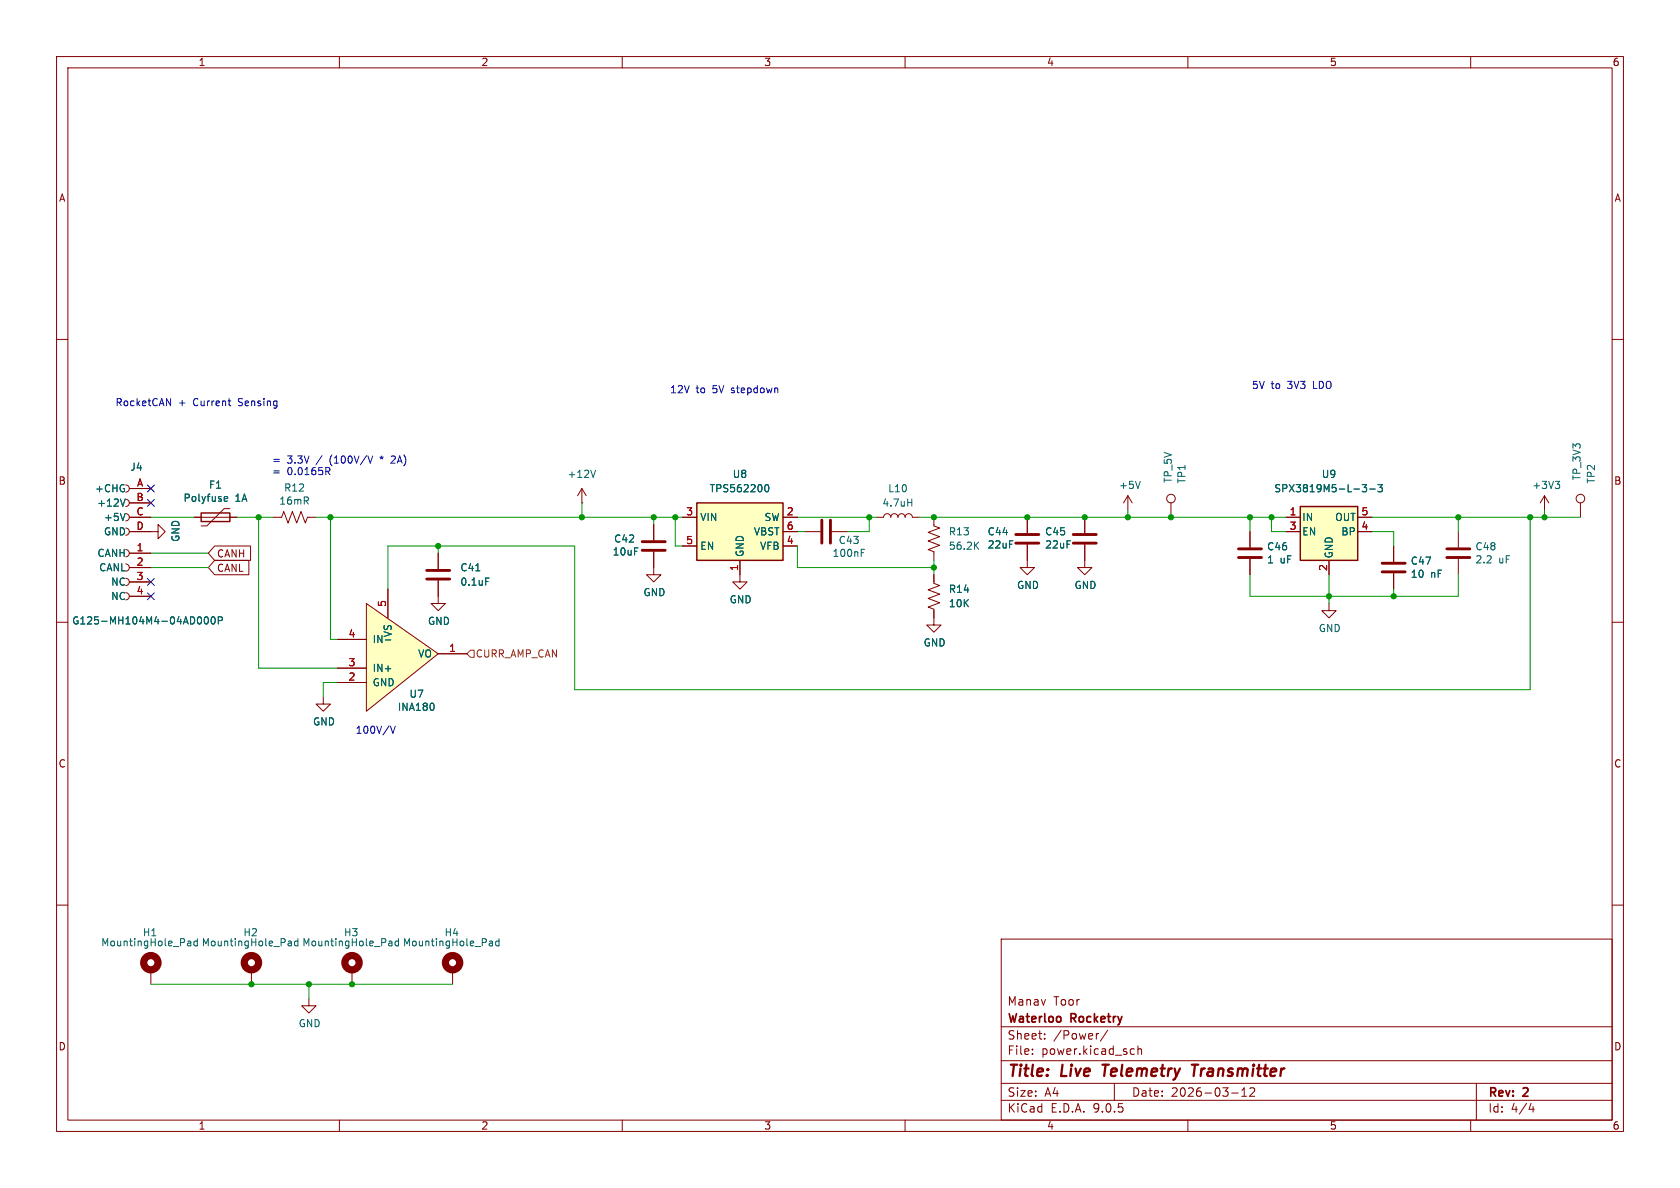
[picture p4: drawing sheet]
<svg xmlns="http://www.w3.org/2000/svg" width="297mm" height="210mm" viewBox="0 0 297 210" stroke-linecap="round" stroke-linejoin="round" font-family="sans-serif">
<g fill="none" stroke="#840000" stroke-width=".18">
<path d="M10 10h277v190h-277zM12 12h273v186h-273zM60 10v2M110 10v2M160 10v2M210 10v2M260 10v2M10 60h2M285 60h2M22.2 85.7a.63 .63 0 0 1 .7 .7 .63 .63 0 0 1-.7 .6M22.2 88.3a.63 .63 0 0 1 .7 .6 .63 .63 0 0 1-.7 .6M22.2 90.8a.63 .63 0 0 1 .7 .6 .63 .63 0 0 1-.7 .7"/>
<path d="M22.2 93.3a.63 .63 0 0 1 .7 .7 .63 .63 0 0 1-.7 .6M22.2 97.2a.63 .63 0 0 1 .7 .6 .63 .63 0 0 1-.7 .6M22.2 99.7a.63 .63 0 0 1 .7 .6 .63 .63 0 0 1-.7 .7M22.9 94h5v-1.3l1.3 1.3-1.3 1.3v-1.3M22.9 91.4h3.8M22.9 86.4h3.8M22.9 88.9h3.8M22.9 97.8h3.8M48.3 91.4h1.5l.4-1 .7 2.1 .8-2.1 .8 2.1 .7-2.1 .8 2.1 .4-1.1h1.5M154.9 91.4h1.3a.64 .64 0 0 1 .6-.6 .64 .64 0 0 1 .7 .6 .64 .64 0 0 1 .6-.6 .64 .64 0 0 1 .6 .6 .64 .64 0 0 1 .7-.6 .64 .64 0 0 1 .6 .6 .64 .64 0 0 1 .7-.6 .64 .64 0 0 1 .6 .6h1.3M10 110h2M22.2 102.2a.63 .63 0 0 1 .7 .7 .63 .63 0 0 1-.7 .6"/>
<path d="M22.2 104.8a.63 .63 0 0 1 .7 .6 .63 .63 0 0 1-.7 .6M22.9 100.3h3.8M22.9 102.9h3.8M22.9 105.4h3.8M285 110h2M10 160h2M177 166h108v32h-108zM285 160h2M60 198v2M110 198v2M160 198v2M177 194.5h108"/>
<path d="M177 191.5h108M177 187.5h108M177 181.5h108M182.5 186.3v.1M182.5 185.5v.1M184.7 183.6v.1M184.7 182.8v.1M194.2 182.7l-.2 .1M195.8 182.1l-1.3 2M197 191.5v3M200.1 185.4l.4 .1M200.5 186.3l-.4 .1"/>
<path d="M201.2 185.5l.2-.1 .3 .1 .1 .9M201.2 184.9v1.5M210 198v2M217.7 193.2h1.2M219.5 193.8h.9M219.5 192.7l.5-.4v1.5M221 192.4l.5-.1 .2 .1 .1 .3-.9 1.1h.9M260 198v2M261 191.5v6.5M270.7 195l-.4 1.1h.9M271 195.6v1"/>
</g>
<path d="M194.9 188.2h1.1M195.5 188.2l-.3 2M210.7 188.2h1.1M211.3 188.2l-.3 2" fill="none" stroke="#840000" stroke-width=".4"/>
<path d="M22.1 88.2l-.4 1.3M22.1 90.7l-.4 1.3M160.5 88.8h.7M161.2 88.2v1.3M35.3 109a.79 .79 0 0 1 0 1.3M36.3 109.1l.1-.1a.68 .68 0 0 1 .5 .7 .68 .68 0 0 1-.5 .6 .84 .84 0 0 1-.1-1.2zM37.5 109.1l.1-.1a.68 .68 0 0 1 .5 .7 .68 .68 0 0 1-.5 .6 .84 .84 0 0 1-.1-1.2zM38.6 109.7l.6-.1 .1-.1v-.3l-.7-.2v1.3" fill="none" stroke="#006464" stroke-width=".18"/>
<path d="M229.9 89.5h10.1v9.6h-10.1z" fill="#ffffc2"/>
<path d="M229.9 89.5h10.1v9.6h-10.1z" fill="none" stroke="#840000" stroke-width=".25"/>
<g fill="none" stroke="#840000" stroke-width=".18">
<path d="M77.5 97.8v2.8M199.4 87.6l-.8 1.3M199.4 87.6l.8 1.3M199.4 87.6v2.6M207 88.9v2.5M227.3 91.4h2.6M227.3 94h2.6M234.9 99.1v2.5M240 91.4h2.6M240 94h2.6M246.4 96.5v2.8M257.8 94v2.8"/>
<path d="M257.8 98.8v2.8M77.5 102.6v4.1h1.2l-1.2 1.3-1.3-1.3h1.3M246.4 101.3v2.8M57.1 123.2v1.3h1.3l-1.3 1.2-1.2-1.2h1.2M80 171.5v2.5"/>
<circle cx="207" cy="88.1" r=".76"/>
</g>
<path d="M201.6 85.1l-.4 1.3M240.8 85.7h.8l-.4 .5 .3 .1v.5l-.1 .1-.6-.1M242.1 86.5h1M243.6 85.7h.8l-.4 .5 .3 .1v.5l-.2 .1-.5-.1M84.1 100.9h.7M85.9 102.2h.6M86.7 166.4h.3l.1 .8M87.1 167.1l-.4 .1M87.1 166.7h-.4M88.2 166.4h-.3l-.3 .2 .1 .5h.5M88.2 165.9v1.3" fill="none" stroke="#006464" stroke-width=".18"/>
<path d="M244.3 99.6h4.1M255.8 97h4M255.8 98.6h4M75.4 100.8h4.1M75.4 102.4h4.1M244.3 101.1h4.1" fill="none" stroke="#840000" stroke-width=".51"/>
<circle cx="80" cy="170.2" r="1.27" fill="none" stroke="#840000" stroke-width="1.3"/>
<path d="M64.8 106.7l12.7 8.9-12.7 10.1z" fill="#ffffc2"/>
<g fill="none" stroke="#840000" stroke-width=".18">
<path d="M34.3 91.4h7.6M40.6 89.9h-1l-3 3.1h-1M191.8 91.4v2.8M191.8 96.3v2.8M273 87.6l-.7 1.3M273 87.6l.8 1.3M273 87.6v2.6M279.4 88.9v2.5M59.7 113h5.1M59.7 118.1h5.1M64.8 106.7l12.7 8.9-12.7 10.1zM68.6 104.1v5.1"/>
<path d="M77.5 115.6h5M165.1 101.6v1.5l1 .4-2 .8 2 .7-2 .8 2 .8-2 .7 1 .4v1.5M234.9 106.7v1.3h1.3l-1.3 1.2-1.2-1.2h1.2M59.7 120.7h5.1M26.7 171.5v2.5M44.4 171.5v2.5M54.6 176.5v1.3h1.3l-1.3 1.3-1.3-1.3h1.3"/>
<circle cx="279.4" cy="88.1" r=".76"/>
</g>
<g fill="none" stroke="#006464" stroke-width=".18">
<path d="M39.6 88.4l.2 .2h.4M39.6 88l.2-.2h.3l.1 .2v.1l-.6 .1M274.9 85.1h.8l-.4 .5M275.5 85.6l.2 .2v.3l-.2 .3M76.6 124.4l.1 .4-.1 .7M33.3 166.4h.3l.1 .1v.7M33.7 167.1l-.4 .1M33.7 166.7h-.4M34.9 166.4h-.4l-.2 .2 .1 .5h.5M34.9 165.9v1.3M51.1 166.4h.4v.8M51.5 167.1l-.4 .1"/>
<path d="M51.5 166.7h-.4M52.7 166.4h-.4l-.2 .2 .1 .5h.5M52.7 165.9v1.3"/>
</g>
<g fill="none" stroke="#840000" stroke-width="1.3">
<circle cx="26.7" cy="170.2" r="1.27"/>
<circle cx="44.4" cy="170.2" r="1.27"/>
</g>
<path d="M35.6 90.7h5v1.5h-5z" fill="none" stroke="#840000" stroke-width=".25"/>
<path d="M189.7 94.5h4.1M189.7 96h4.1" fill="none" stroke="#840000" stroke-width=".51"/>
<path d="M123.2 88.9h15.2v10.2h-15.2z" fill="#ffffc2"/>
<path d="M123.2 88.9h15.2v10.2h-15.2z" fill="none" stroke="#840000" stroke-width=".25"/>
<g fill="none" stroke="#840000" stroke-width=".18">
<path d="M22.9 91.4h3.8M22.9 94h3.8M22.9 86.4h3.8M22.9 88.9h3.8M22.9 97.8h3.8M34.3 91.4h1.3M37.9 96.5h6.4v2.6h-6.4l-1.1-1.3zM37.9 99.1h6.1v2.5h-6.1l-1.1-1.3zM40.6 91.4h1.3M77.5 97.8v2.8M102.9 88.9h.1M102.9 86.4l-.8 1.2"/>
<path d="M102.9 86.4l.7 1.2M102.9 86.4v2.5M115.6 97.5v4.1h1.2l-1.2 1.3-1.3-1.3h1.3M115.6 92.7v2.8M120.6 91.4h2.6M120.6 96.5h2.6M130.8 99.1v3.8h1.3l-1.3 1.2-1.3-1.2h1.3M138.4 91.4h2.6M138.4 96.5h2.6M138.4 94h2.6M142.2 94h2.8M147.1 94h2.8"/>
<path d="M165.1 91.4v1.6l1 .3-2 .8 2 .8-2 .7 2 .8-2 .8 1 .3v1.6M181.6 96.3v4h1.3l-1.3 1.3-1.3-1.3h1.3M181.6 91.4v2.8M191.8 96.3v4h1.2l-1.2 1.3-1.3-1.3h1.3M191.8 91.4v2.8M221 94v2.8M221 98.8v2.8M227.3 91.4h2.6M227.3 94h2.6M234.9 99.1v2.5M240 91.4h2.6M240 94h2.6"/>
<path d="M246.4 96.5v2.8M22.9 100.3h3.8M22.9 102.9h3.8M22.9 105.4h3.8M59.7 113h5.1M59.7 118.1h5.1M68.6 104.1v5.1M77.5 102.6v2.8M77.5 115.6h5M165.1 108v2.5h1.3l-1.3 1.3-1.3-1.3h1.3M165.1 101.6v1.3M246.4 101.3v2.8"/>
<path d="M59.7 120.7h5.1M62.2 171.5v2.5"/>
</g>
<g fill="none" stroke="#006464" stroke-width=".18">
<path d="M22.1 88.2l-.4 1.3M22.1 90.7l-.4 1.3M39.6 88.4l.2 .2h.4M39.6 88l.2-.2h.3l.1 .2v.1l-.6 .1M105.3 83.1l-.4 1.3M135.2 86.2l.1-.4 .2-.1a.68 .68 0 0 1 .4 .6 .68 .68 0 0 1-.4 .6l-.2-.1-.1-.3M152.3 97.7h.4M152.3 97.1h.6M172.5 96.4l.5 .7M173 95.8l-.7 .8M240.8 85.7h.8l-.4 .5 .3 .1v.5l-.1 .1-.6-.1M242.1 86.5h1"/>
<path d="M243.6 85.7h.8l-.4 .5 .3 .1v.5l-.2 .1-.5-.1M35.3 109a.79 .79 0 0 1 0 1.3M36.3 109.1l.1-.1a.68 .68 0 0 1 .5 .7 .68 .68 0 0 1-.5 .6 .84 .84 0 0 1-.1-1.2zM37.5 109.1l.1-.1a.68 .68 0 0 1 .5 .7 .68 .68 0 0 1-.5 .6 .84 .84 0 0 1-.1-1.2zM38.6 109.7l.6-.1 .1-.1v-.3l-.7-.2v1.3M84.1 100.9h.7M85.9 102.2h.6M76.6 124.4l.1 .4-.1 .7M68.9 166.4h.3l.1 .8M69.3 167.1l-.4 .1M69.3 166.7h-.4M70.4 166.4h-.3l-.3 .2 .2 .5h.4"/>
<path d="M70.4 165.9v1.3"/>
</g>
<path d="M113.5 95.8h4.1M113.5 97.3h4.1M145.3 91.9v4.1M146.8 91.9v4.1M179.6 94.5h4M179.6 96h4M218.9 97h4.1M218.9 98.6h4.1" fill="none" stroke="#840000" stroke-width=".51"/>
<circle cx="62.2" cy="170.2" r="1.27" fill="none" stroke="#840000" stroke-width="1.3"/>
<path d="M83.2 114.9h.6v1.3h-.6l-.7-.6z" fill="none" stroke="#725600" stroke-width=".18"/>
<g fill="none" stroke="#009600" stroke-width=".18">
<path d="M26.7 91.4h7.6M26.7 97.8h10.1M41.9 91.4h6.4M45.7 91.4v26.7h14M55.9 91.4h64.7M58.4 91.4v21.6h1.3M77.5 96.5v1.3M102.9 88.9v2.5M115.6 91.4v1.3M119.4 91.4v5.1h1.2M141 91.4h13.9M141 94h1.2"/>
<path d="M141 96.5v3.8h24.1M153.7 91.4v2.6h-3.8M162.6 91.4h64.7M165.1 99.1v2.5M199.4 90.2v1.2M221 91.4v2.6M224.8 91.4v2.6h2.5M242.6 91.4h36.8M242.6 94h3.8v2.5M257.8 91.4v2.6M270.5 91.4v30.5h-168.9v-25.4h-33v7.6M273 90.2v1.2"/>
<path d="M26.7 100.3h10.1M221 101.6v3.8h36.8v-3.8M234.9 101.6v5.1M246.4 104.1v1.3M59.7 120.7h-2.6v2.5M26.7 174h53.3M54.6 174v2.5"/>
</g>
<path d="M26.1 88.3l1.2 1.2M26.1 85.8l1.2 1.2M27.3 88.3l-1.2 1.2M27.3 85.8l-1.2 1.2M26.1 104.8l1.2 1.2M26.1 102.3l1.2 1.2M27.3 104.8l-1.2 1.2M27.3 102.3l-1.2 1.2" fill="none" stroke="#000084" stroke-width=".18"/>
<path d="M29.4 70.5l.8 1.2v-1.2M40.3 70.9h.5M40.7 71.7h.1M57.6 82.6h.5M57.9 83.3l.4 .6M58.3 82.9l-.1 .3-.6 .1M65.9 80.6l-.4 1.3M69.3 80.6l-.1 .1M69.8 81.1l-.7 .8h.8M69 128.4l.5 1.2 .4-1.2" fill="none" stroke="#0000c2" stroke-width=".18"/>
<g fill="#009600" stroke="#009600" stroke-width=".18">
<circle cx="153.7" cy="91.4" r=".46"/>
<circle cx="119.4" cy="91.4" r=".46"/>
<circle cx="115.6" cy="91.4" r=".46"/>
<circle cx="102.9" cy="91.4" r=".46"/>
<circle cx="246.4" cy="105.4" r=".46"/>
<circle cx="270.5" cy="91.4" r=".46"/>
<circle cx="257.8" cy="91.4" r=".46"/>
<circle cx="273" cy="91.4" r=".46"/>
<circle cx="45.7" cy="91.4" r=".46"/>
<circle cx="58.4" cy="91.4" r=".46"/>
<circle cx="62.2" cy="174" r=".46"/>
<circle cx="44.4" cy="174" r=".46"/>
<circle cx="54.6" cy="174" r=".46"/>
<circle cx="77.5" cy="96.5" r=".46"/>
<circle cx="224.8" cy="91.4" r=".46"/>
<circle cx="207" cy="91.4" r=".46"/>
<circle cx="199.4" cy="91.4" r=".46"/>
<circle cx="234.9" cy="105.4" r=".46"/>
<circle cx="221" cy="91.4" r=".46"/>
<circle cx="181.6" cy="91.4" r=".46"/>
<circle cx="191.8" cy="91.4" r=".46"/>
<circle cx="165.1" cy="91.4" r=".46"/>
<circle cx="165.1" cy="100.3" r=".46"/>
</g>
<g font-size="2.8" fill="#840000">
<text x="178" y="190.9">Title:</text>
<text x="187.7" y="190.9">Live</text>
<text x="195.8" y="190.9">Telemetry</text>
<text x="212.4" y="190.9">Transmitter</text>
</g>
<g font-size="2.1" fill="#840000">
<text x="178" y="178">Manav</text>
<text x="186.2" y="178">Toor</text>
<text x="178" y="184">Sheet:</text>
<text x="178" y="181.2">Waterloo</text>
<text x="186.2" y="184">/Power/</text>
<text x="189.4" y="181.2">Rocketry</text>
<text x="178" y="186.7">File:</text>
<text x="184.1" y="186.7">power.kicad_sch</text>
<text x="178" y="196.9">KiCad</text>
<text x="178" y="194.1">Size:</text>
<text x="184.7" y="194.1">A4</text>
<text x="185.7" y="196.9">E.D.A.</text>
<text x="193.3" y="196.9">9.0.5</text>
<text x="200" y="194.1">Date:</text>
<text x="207" y="194.1">2026-03-12</text>
<text x="263" y="194.3">Rev:</text>
<text x="263" y="196.9">Id:</text>
<text x="267.1" y="196.9">4/4</text>
<text x="269.4" y="194.3">2</text>
</g>
<g font-size="1.8" fill="#840000">
<text x="35" y="11.9">1</text>
<text x="85" y="11.9">2</text>
<text x="135" y="11.9">3</text>
<text x="185" y="11.9">4</text>
<text x="235" y="11.9">5</text>
<text x="285" y="11.9">6</text>
<text x="10.3" y="35.9">A</text>
<text x="285.3" y="35.9">A</text>
<text x="10.3" y="85.9">B</text>
<text x="285.3" y="85.9">B</text>
<text x="38.3" y="98.7">CANH</text>
<text x="38.3" y="101.3">CANL</text>
<text x="10.3" y="135.9">C</text>
<text x="285.3" y="135.9">C</text>
<text x="10.3" y="185.9">D</text>
<text x="285.3" y="185.9">D</text>
<text x="35" y="199.9">1</text>
<text x="85" y="199.9">2</text>
<text x="135" y="199.9">3</text>
<text x="185" y="199.9">4</text>
<text x="235" y="199.9">5</text>
<text x="285" y="199.9">6</text>
</g>
<g font-size="1.8" fill="#0000c2">
<text x="20.3" y="71.9">RocketCAN</text>
<text x="31.5" y="71.9">+</text>
<text x="34.3" y="71.9">Current</text>
<text x="42.4" y="71.9">Sensing</text>
<text x="118.4" y="69.6">12V</text>
<text x="123" y="69.6">to</text>
<text x="126.1" y="69.6">5V</text>
<text x="129.6" y="69.6">stepdown</text>
<text x="221.2" y="68.8">5V</text>
<text x="224.7" y="68.8">to</text>
<text x="227.7" y="68.8">3V3</text>
<text x="232.4" y="68.8">LDO</text>
<text x="48" y="82">=</text>
<text x="50.7" y="82">3.3V</text>
<text x="56" y="82">/</text>
<text x="58.5" y="82">(100V/V</text>
<text x="67.7" y="82">*</text>
<text x="69.8" y="82">2A)</text>
<text x="48" y="84.1">=</text>
<text x="50.7" y="84.1">0.0165R</text>
<text x="62.8" y="129.8">100V/V</text>
</g>
<g font-size="1.8" fill="#006464">
<text x="22.9" y="83.4">J4</text>
<text x="16.7" y="87.2">+CHG</text>
<text x="17.1" y="89.8">+12V</text>
<text x="32.3" y="88.9">Polyfuse</text>
<text x="36.8" y="86.6">F1</text>
<text x="41.6" y="88.9">1A</text>
<text x="49.3" y="89.4">16mR</text>
<text x="50.1" y="87.1">R12</text>
<text x="100.2" y="84.7">+12V</text>
<text x="125.4" y="87.2">TPS562200</text>
<text x="129.4" y="84.7">U8</text>
<text x="155.9" y="89.8">4.7uH</text>
<text x="156.9" y="87.2">L10</text>
<text x="197.7" y="86.6">+5V</text>
<text x="207.4" y="85.5" transform="rotate(-90 207.4 85.5)">TP_5V</text>
<text x="209.8" y="85.6" transform="rotate(-90 209.8 85.6)">TP1</text>
<text x="225.2" y="87.2">SPX3819M5-L-3-3</text>
<text x="233.6" y="84.7">U9</text>
<text x="270.8" y="86.6">+3V3</text>
<text x="279.6" y="85" transform="rotate(-90 279.6 85)">TP_3V3</text>
<text x="282.2" y="85.6" transform="rotate(-90 282.2 85.6)">TP2</text>
<text x="18.3" y="92.3">+5V</text>
<text x="18.3" y="94.8">GND</text>
<text x="31.9" y="95.9" transform="rotate(-90 31.9 95.9)">GND</text>
<text x="123.7" y="92.3">VIN</text>
<text x="133.2" y="94.8">VBST</text>
<text x="135.1" y="92.3">SW</text>
<text x="167.6" y="94.8">R13</text>
<text x="174.5" y="94.8">C44</text>
<text x="184.7" y="94.8">C45</text>
<text x="230.1" y="92.3">IN</text>
<text x="230.1" y="94.8">EN</text>
<text x="235.9" y="92.3">OUT</text>
<text x="237" y="94.8">BP</text>
<text x="17.1" y="98.7">CANH</text>
<text x="17.4" y="101.2">CANL</text>
<text x="81.3" y="101.2">C41</text>
<text x="108.2" y="98.4">10uF</text>
<text x="108.5" y="96.1">C42</text>
<text x="123.7" y="97.4">EN</text>
<text x="131.7" y="98.6" transform="rotate(-90 131.7 98.6)">GND</text>
<text x="134.3" y="97.4">VFB</text>
<text x="147.1" y="98.7">100nF</text>
<text x="148.2" y="96.4">C43</text>
<text x="167.6" y="97.4">56.2K</text>
<text x="174.5" y="97.2">22uF</text>
<text x="184.7" y="97.2">22uF</text>
<text x="223.9" y="99.8">1</text>
<text x="223.9" y="97.5">C46</text>
<text x="226.3" y="99.8">uF</text>
<text x="235.8" y="98.8" transform="rotate(-90 235.8 98.8)">GND</text>
<text x="249.3" y="100">C47</text>
<text x="260.7" y="97.5">C48</text>
<text x="260.7" y="99.8">2.2</text>
<text x="264.9" y="99.8">uF</text>
<text x="19.5" y="103.7">NC</text>
<text x="19.5" y="106.3">NC</text>
<text x="81.3" y="103.7">0.1uF</text>
<text x="113.7" y="105.6">GND</text>
<text x="128.9" y="106.9">GND</text>
<text x="167.6" y="105">R14</text>
<text x="167.6" y="107.5">10K</text>
<text x="179.7" y="104.3">GND</text>
<text x="189.9" y="104.3">GND</text>
<text x="249.3" y="102.3">10</text>
<text x="252.9" y="102.3">nF</text>
<text x="12.7" y="110.6">G125-MH104M4-04AD000P</text>
<text x="65.8" y="113.9">IN-</text>
<text x="69.4" y="112.7" transform="rotate(-90 69.4 112.7)">VS</text>
<text x="75.6" y="110.7">GND</text>
<text x="233" y="111.9">GND</text>
<text x="65.8" y="119">IN+</text>
<text x="73.8" y="116.4">VO</text>
<text x="163.2" y="114.5">GND</text>
<text x="65.8" y="121.5">GND</text>
<text x="70.2" y="125.9">INA180</text>
<text x="72.3" y="123.5">U7</text>
<text x="55.2" y="128.4">GND</text>
<text x="17.8" y="167.5">MountingHole_Pad</text>
<text x="25.2" y="165.7">H1</text>
<text x="35.6" y="167.5">MountingHole_Pad</text>
<text x="42.9" y="165.7">H2</text>
<text x="53.3" y="167.5">MountingHole_Pad</text>
<text x="60.7" y="165.7">H3</text>
<text x="71.1" y="167.5">MountingHole_Pad</text>
<text x="78.5" y="165.7">H4</text>
<text x="52.7" y="181.8">GND</text>
</g>
<g font-size="1.8" fill="#a90000">
<text x="24" y="88.6">B</text>
<text x="24.1" y="86.1">A</text>
<text x="24" y="91.2">C</text>
<text x="24" y="93.7">D</text>
<text x="121.2" y="91.2">3</text>
<text x="139" y="91.2">2</text>
<text x="139" y="93.7">6</text>
<text x="227.9" y="91.2">1</text>
<text x="227.9" y="93.7">3</text>
<text x="240.6" y="91.2">5</text>
<text x="240.6" y="93.7">4</text>
<text x="24.1" y="97.5">1</text>
<text x="24.1" y="100.1">2</text>
<text x="121.2" y="96.3">5</text>
<text x="130.6" y="101" transform="rotate(-90 130.6 101)">1</text>
<text x="139" y="96.3">4</text>
<text x="234.7" y="101" transform="rotate(-90 234.7 101)">2</text>
<text x="24.1" y="102.6">3</text>
<text x="24.1" y="105.2">4</text>
<text x="68.3" y="107.4" transform="rotate(-90 68.3 107.4)">5</text>
<text x="61.5" y="112.8">4</text>
<text x="61.5" y="117.9">3</text>
<text x="79.3" y="115.3">1</text>
<text x="61.5" y="120.4">2</text>
</g>
<text font-size="1.8" fill="#725600" x="84" y="116.4">CURR_AMP_CAN</text>
</svg>
